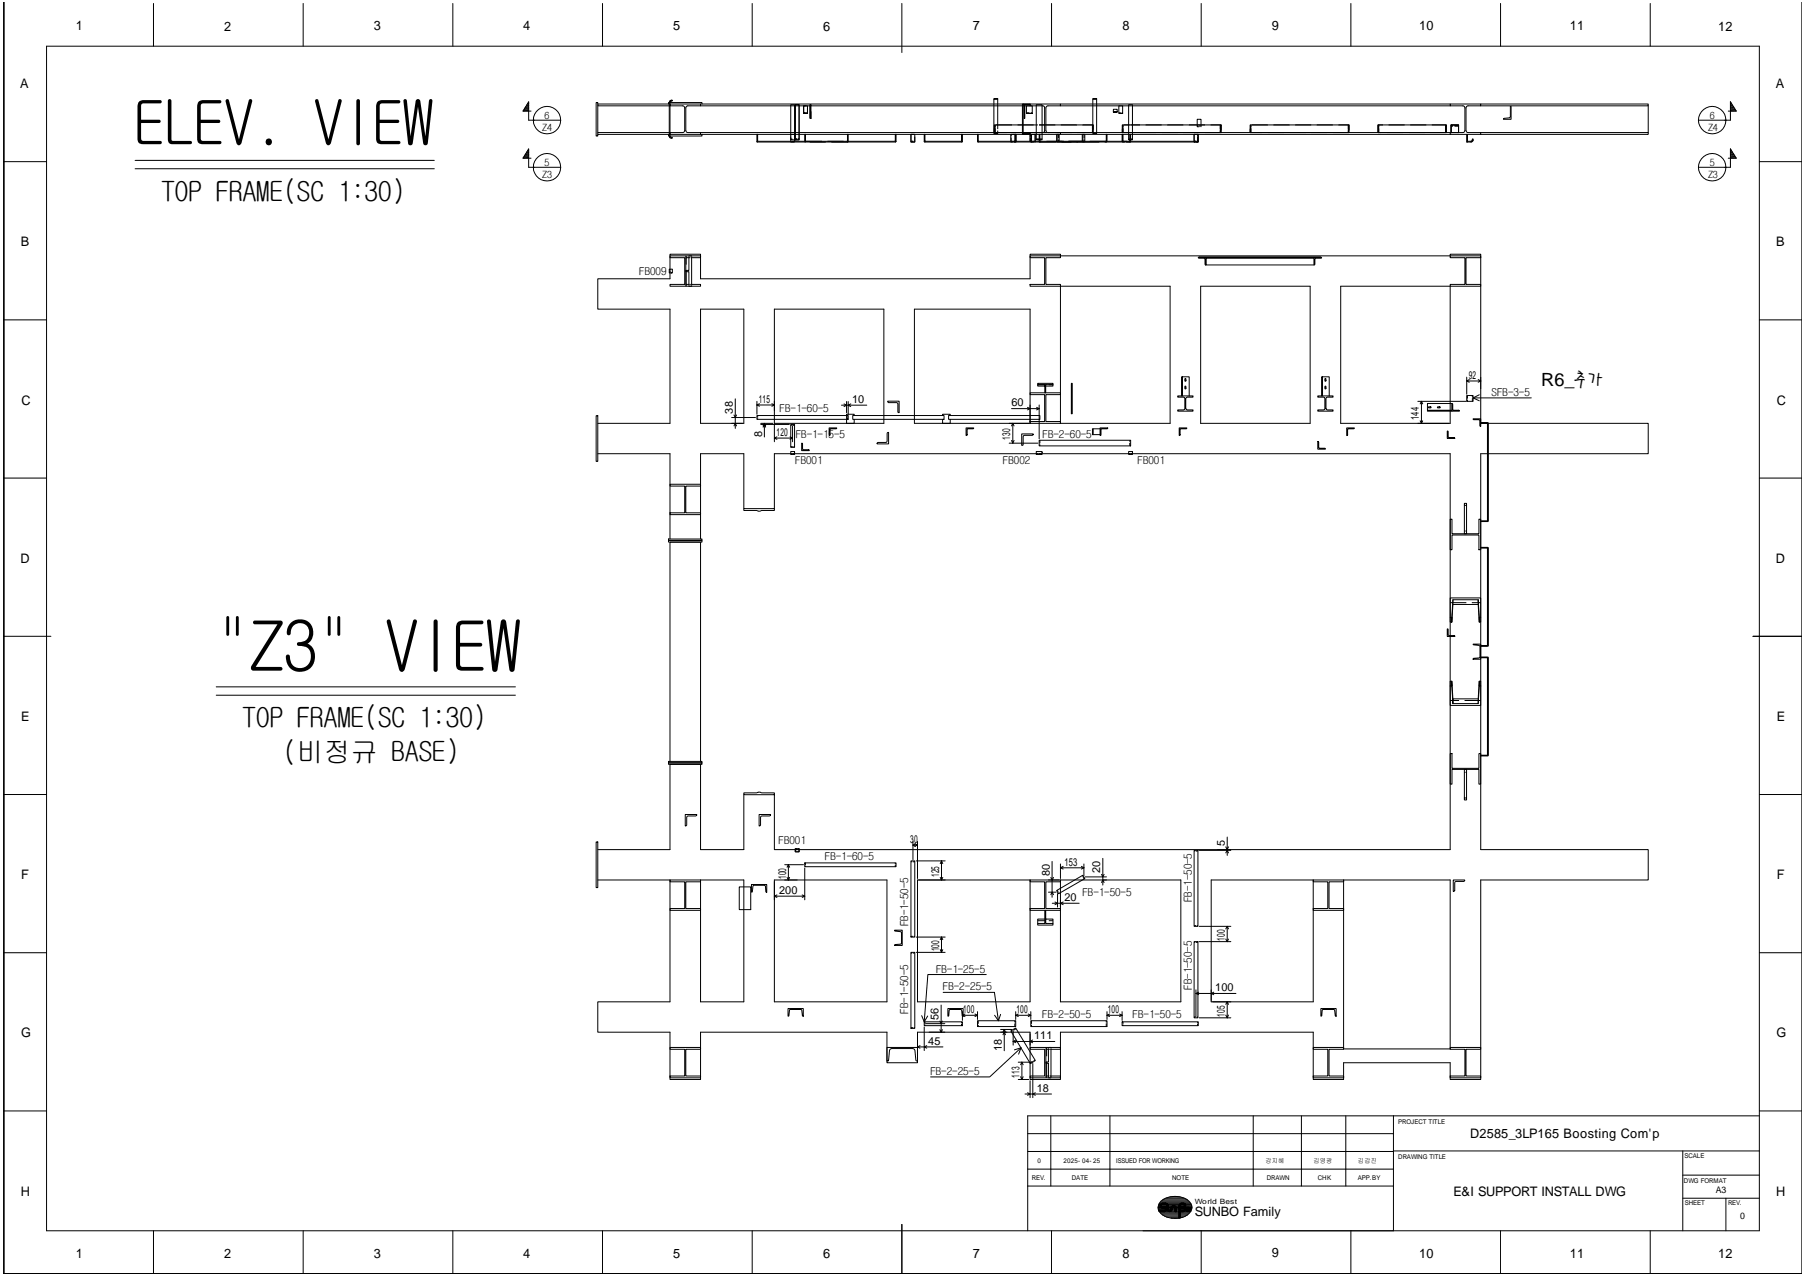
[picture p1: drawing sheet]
<svg xmlns="http://www.w3.org/2000/svg" width="420mm" height="297mm" viewBox="0 0 420 297" stroke-linecap="round" stroke-linejoin="round" font-family="sans-serif">
<g fill="none" stroke="#000" stroke-width=".23">
<path d="M.9 .5v296.1M10.8 10.8h398.7v275.7h-398.7zM35.7 .8v10M70.6 .8v10M105.4 .8v10M140.2 .8v10M175.1 .8v10M209.9 .8v11.4M244.8 .8v10M279.6 .8v10M314.5 .8v10M349.3 .8v10"/>
<path d="M384.1 .8v10M419.5 .5v296.1M.8 37.6h10M31.5 37.3h69.6M31.5 39.3h69.6M121.8 25.7l.1 .2M121.8 36.7l.1 .1M121.9 25.6l.2 .3M121.9 36.5l.2 .3M122 25.4l.4 .5M122 36.3l.4 .5M122.2 25.1l.4 .8"/>
<path d="M122.2 36.1l.4 .7M122.3 24.9l.6 1M122.3 35.9l.6 .9M122.4 24.8l.7 1M122.4 35.7l.7 1M122.6 24.6l.5 .8M122.6 35.5l.5 .8M122.7 24.3l.4 .7M122.7 35.3l.4 .6M122.8 24.1l.3 .5M122.8 35.1l.3 .4M122.9 24l.2 .2"/>
<path d="M122.9 34.9l.2 .2M123.6 25.9h-1.9l1.4-2.2v4.3h7.4M123.6 36.8h-1.9l1.4-2.1v4.2h7.4M139.1 24.6v6.3h16.9M139.1 30.9v.4h16.9M139.1 24.2v-.3h-.3v7.8h.3v-.4M155.6 24.2v-.3h7.8v.3M155.6 31.3v.4h7.8v-.4M155.9 23.6l.6-.3v.2h-.3l-.2 .4v7.8l.2 .3h.3v.2a.53 .53 0 0 1-.7-.5zM156 24.2h-16.9v.4h16.9M156 24.2h7.1v.4h-3l-.4 .2-.1 .3 .1 5.5 .4 .3h3v.4h-7.1v-.4h2.9l.4-.3 .1-.2-.1-5.6-.4-.2h-2.9zM163.1 31.3h77.8v1.6"/>
<path d="M163.1 30.9h78.1M163.1 24.2h76.7M163.1 24.6h76.7M184.1 31.3v-6.9h.9v6.9M184.1 32.9v-1.6h.9v1.8M185.1 24.4h.9v8.2h-.9zM187.1 24.6h.9v1.8h-.9zM187.1 26.4h.9M187.6 32.9l-.1-1.6h-.2v1.6l.2 .2M188.6 24.4h.2v3.2h-.2zM197.4 32.9h11v-1.6h.2v1.6l-.2 .2h-32.1l-.1-.1v-1.7h.2v1.6h20.8l.1-1.6h.1v1.6l-.1 .2M212 31.3h.9v1.8h-.9z"/>
<path d="M212 33.1h.9M215.1 31.3h.2l.1 1.6h8.4v-1.6h.2v1.6l-.1 .2h-8.6l-.2-.2zM231.4 23.1v8h.8v-.2M231.4 22.9h.8v.2h-.8zM231.4 29.1h.2v1.8h-.2zM231.6 29.1h9.6M232.2 23.1v6M236.2 31.3h-.9v1.6M236.3 33.1l.1-.2v-1.6h-.2v1.6h-8.4l-.1-1.6h-.2v1.6l.2 .2h50.3M236.4 32.9h.2M238 24.3l1.8-.1v.2l-1.6 .1v6.5l1.6 .1v.2l-1.8-.1zM238.4 24.4h.1v3.2h-.1z"/>
<path d="M238.9 24.6h1.4v1.8h-1.4zM239.7 31.3v1.6M239.8 24.2h7v.4h-2.9l-.2 .1-.2 .4v5.5l.4 .3h2.9v.4h-7v-.4h2.9l.4-.3 .1-.2-.1-5.6-.4-.2h-2.9zM239.9 32.9h-3.3l-.2-1.6 .1 1.8M240.9 31.3l.1 1.6M241.2 32.3h1.4v.3h-1.4zM241.2 32.3v-7.9h1.4v7.9M241.9 32.9h-1.7l-.1-1.6h-.2v1.6l.2 .2M242.1 33.1l-.2-.2v-1.6h.2v1.6h20.8l.1-1.6h.2v1.6l-.2 .2M242.6 29.1h11.7M246 32.9v-1.6h.5l.1 1.6M246.1 31.3l.1 1.6"/>
<path d="M246.4 32.9l.1 .2M246.8 31.3h90.8M246.8 24.2h90.8M246.8 24.6h90.8M251.8 32.9l.1-1.6h.6v1.6l-.1 .2M252.1 31.3l-.1 1.8M254.3 29.1h.2v1.8h-.2zM254.4 22.9h.9v.2h-.9zM254.4 23.1v6M255.3 23.1v8h-.9v-.2M257.4 32.9l.1-1.6h.2v1.6l-.2 .2M259.2 26v-.6h.9v.6h-.9v.2h.9v-.2"/>
<path d="M260.4 24.6h.9v1.8h-.9zM261.2 29.1h.2v1.8h-.2zM261.4 29.1h1.3M261.4 32.9v-1.6h-.2v1.6l.2 .2M262.7 32.3h.9v.3h-.9zM262.7 32.3v-7.9h.9v7.9M263.2 32.9h14.8M263.6 29.1h20.5M278 31.3h.8v1.8h-.8zM278.7 29.1v-1.3h.9v1.3M278.8 32.8l-.1 .1M278.8 31.3l.1 1.7-.1 .1"/>
<path d="M284.1 29.1h.2v1.8h-.2zM291 29.1h.2v1.8h-.2zM291.2 29.1h22.7M313.9 29.1h.1v1.8h-.1zM320.8 29.1h.1v1.8h-.1zM320.9 29.1h15.6M336.5 29.1h.2v1.8h-.2zM337.6 24.2h7.1v.4h-3l-.2 .1-.3 .4 .1 5.5 .4 .3h3v.4h-7.1v-.4h2.9l.2-.1 .3-.4-.1-5.6-.4-.2h-2.9zM337.6 30.9h-95M337.8 29.1h1.7v1.8h-1.7zM341.4 33.1h1a.53 .53 0 0 0 .5-.8h-.2l-.1 .6h-1v-1.6h-.2v1.8h.2M344.7 24.2h39v.4h-39"/>
<path d="M344.7 30.9h39v.4h-39M351.6 24.8l-.1 2.5-1.4 .3-.1 .2h1.7v-3M383.7 24.6v6.3M402.3 25.9h1.9l-1.4-2.2v4.3h-7.5M402.3 36.8h1.9l-1.4-2.1v4.2h-7.5M402.8 23.7h.1M402.8 34.7h.1M403 24l-.2 .2M403 34.9l-.2 .2M403.1 24.1l-.3 .5M403.1 35.1l-.3 .4M403.2 24.3l-.4 .7"/>
<path d="M403.2 35.3l-.4 .6M403.3 24.6l-.5 .8M403.3 35.5l-.5 .8M403.4 24.8l-.6 1M403.4 35.7l-.6 1M403.6 24.9l-.6 1M403.6 35.9l-.6 .9M403.7 25.1l-.4 .8M403.7 36.1l-.4 .7M403.8 25.4l-.3 .5M403.8 36.3l-.3 .5M403.9 25.6l-.1 .3"/>
<path d="M403.9 36.5l-.1 .3M404.1 25.7l-.1 .2M404.1 36.7l-.1 .1M409.5 37.6h10M156 59.6h7.1v.4h-2.1v6.2h2.1v.4h-7.1v-.4h3.4v-6.2h-3.4zM159.6 60h.8v2.9h-.8v.3h.8v3h-.8zM160.4 59.6h.6M239.8 59.6h7v.4h-3.3v6.2h3.3v.4h-7v-.4h3.4v-6.2h-3.4zM278.9 59.9h1.8v1.8l-.2-.2-.1-1.3-1.3-.1zM279.1 59.9h28.4zM305.9 59.9l1.7 .1-1.4 .2-.1 1.3-.2 .2zM337.6 59.6h7.1v.4h-3.5v6.2h3.5v.4h-7.1v-.4h3.4v-6.2h-3.4z"/>
<path d="M.8 74.5h10M155.8 62.7h.7v.8h-.7zM160.4 66.6h.6M163.1 72h10v26.6h-10zM180.3 72h25.4v26.6h-25.4zM212.9 72h26.9v26.6h-26.9zM246.8 66.6h25.6v32h-25.6zM279.5 66.6h25.5v32h-25.5zM280.7 60.1v-.2h25.2v.2h-25.2v1.6h25.2M312.1 66.6h25.5v32h-25.5zM409.5 74.5h10M138.8 96.8h.3v10.6h-.3z"/>
<path d="M139.1 98.6h16.9v-26.6h-16.9v-7.1h16.9v-5.7h7.1v5.7h76.7v-5.7h7v.4h90.8v-.4h7.1v39.4M170.3 97.2h5.6M170.9 99.1l.3-.5 .2 .5M170.9 96.6l.3 .6 .2-.6M171.2 92.8v6.9M176.2 96.7h21.2v.9h-21.2zM176.2 94.3l.6 .3M176.2 94.3h4.1M176.2 93.4v3M176.8 94l-.6 .3M177.1 98.8h6.6M177.1 98.6h2.8"/>
<path d="M177.6 99.4l.3-.6 .3 .6M177.9 98.6l-.3 .5M177.9 98.6l.3 .5M177.9 98.6v3.1M179.7 94l.6 .3M180.3 94.3l-.6 .3M180.3 98.8v4M184.1 98.8h.9v5.3h-.9zM184.5 99.1v3.7M193 99.6l1.8 .1-.2 .1-1.3 .1-.1 1.3-.2 .2zM195.9 94.3h5.9M196.5 94l.6 .3-.6 .4"/>
<path d="M197.1 93.5v2.6M197.4 93.5v2.9M198 94l-.6 .3 .6 .4M198.5 96.7h21.3v.9h-21.3zM198.8 96.7v-.3h-1.7v2.2h1.7v-1M206.6 93.4h2.7v2.7l-.3-.3-.1-2-2.1-.1zM219.4 97.6v1h1.8v-1M219.4 96.7v-.3h1.8v.3M220.8 96.7h21.3v.9h-21.3zM224.9 99.6h1.8l-.2 .2-1.3 .1-.1 1.3-.1 .2zM235.5 95.1h6.4M235.8 98.6l-.3 .5"/>
<path d="M235.8 98.6l.3 .5M235.8 98.6v4.6M239.2 94.8l.6 .3-.6 .3M239.8 91.4h7v.5h-3.3v6.2h3.3v.5h-7v-.5h3.4v-6.2h-3.4zM241.3 94.8l.6 .3M241.6 89.5v-.3h3.5v.7h-1.7M241.9 95.1l-.6 .3M241.9 94.3v7.9M245.1 89.5h-1.7v1.9h-.2v-1.9h-1.6v.4h1.6M249.4 89.2h.2v7.1h-.2zM254.3 99.8h.2v1.4h-.2zM254.5 99.8h1.6"/>
<path d="M256.1 99.6l1.8 .1-.2 .1-1.3 .1-.1 1.3-.2 .2zM274.1 92.2h3.6v.3h-1.3l-.4 .3 .1 2.5 1.6 .1v.3h-3.6v-.3h1.4l.2-.1 .1-.2-.1-2.6h-1.6zM274.5 99.6h1.8l-.2 .2-1.3 .1-.2 1.5zM275.3 87.7h-.3v4.5h.3v-4.5h1.5v4.5M275.8 88.1l.3 .2-.2 .5zM275.8 89.9l.3 .1-.2 .6zM306.7 92.2h3.6v.3h-1.3h-.3v.3v2.5l1.6 .1v.3h-3.6v-.3h1.4l.2-.1 .1-.2-.1-2.6h-1.6zM307.8 87.7h-.2v4.5h.2v-4.5h1.6v4.5M308.4 88.1l.3 .2-.2 .5zM308.4 89.9l.3 .1-.2 .6zM313.5 99.6l1.8 .1-.2 .1-1.3 .1-.1 1.3-.2 .2zM330 93.4h11.3"/>
<path d="M330.6 98l.3 .6M330.9 93.4l-.3 .6M330.9 93.4l.3 .6M330.9 93.4v5.2M331.2 98l-.3 .6M332.5 94.7h.5l.1 .2-.5 .1zM334.6 94.7l.7 .1-.6 .2zM337.9 93.9h-5.6v1.6h5.6v.2h-5.6v-.2M337.9 93.9l.3 .2v1.3l1.4 .1 .1 .2h-1.8zM341.4 92.1h1.5v1.3h-1.5zM341.4 88.7l.6 .3M341.4 88.7h3.3"/>
<path d="M341.4 87.8v4M342 88.3l-.6 .4M342.9 97.5h1.8v1.8l-.2-.2-.1-1.4h-1.3zM342.9 92.6h13.5M342.9 92.6l1.4 .7M344.1 88.3l.6 .4M344.3 91.9l-1.4 .7M344.7 98.6h39v7h-39v92.2h39v7.1h-39v46.4h-7.1v-3.9h-24.8v3.9h-7.1v-11h-58.9v11h-7v-11h-26.2v7.1h-7.1v-7.1h-43.4v11h-7.1v-11h-16.9v-7.1h16.9v-28.3h-16.9M344.7 98.4l1.8 .1v22.7l-.2 .2h-1.6v-.2h1.5v-22.6h-1.5M344.7 87.8v2.7M344.7 88.7l-.6 .3M.8 111.3h10"/>
<path d="M139.1 105.6h16.9v19.9M156 112.7h7.1v.5h-3.5v6.2h3.5v.4h-7.1v-.4h3.4v-6.2h-3.4zM173.1 118.4v.4h3l.3 .2 .9-.2h3v-.4M180.3 102l.5 .3M180.3 102h4.2M180.8 101.7l-.5 .3M183.9 101.7l.6 .3M184.1 105.1h.9v.7h-.9zM184.5 102l-.6 .3M186.6 103.2l.2 .1 .1 1.3 1.4 .1 .1 .2h-1.8zM204.2 103.1l2.2-.2 .1-2 .3-.2v2.6h-2.6zM234.9 103.2h6.7"/>
<path d="M235.5 102.5l.3 .7M236.1 102.5l-.3 .7M237.8 101h2.7l-.2 .3-2 .1-.1 2.1-.2 .2h-.2zM241.2 105.1h1.4v.7h-1.4zM241.9 102.5h21.3v1.3h-21.3zM254.5 101.2h1.6M262.7 105.1h.9v.7h-.9zM306.7 102.8l.3 .2v1.3l1.4 .1 .1 .2h-1.8zM336.9 100.3l.2 .2v1.3l1.4 .1 .2 .2h-1.8zM340.9 117.6h.5v-.4h-.5v7h.5v-6.6M409.5 111.3h10M155.6 125.8h7.8v.4h-7.8z"/>
<path d="M155.6 125.5h7.8v.3h-7.8zM163.1 125.5v-19.9h10v12.8h7.2v-12.8h157.3v92.2h-157.3v-13.2h-3l-.3-.2-.9 .2h-3v.4h7.2M337.6 120.9h.4v3.3h6.3v-3.3h.4v7.1h-.4v-3.5h-6.3v3.5h-.4zM338.2 139.6l-.3 4.1M344.1 139.6h-5.9l-.3 5.2v-1.1h-.3v1.1h.3M.8 148.1h11.1M50.3 159.9h69.7M336.9 146.4l.2 .2v1.3l1.4 .1 .2 .2h-1.8zM337.6 143.7v-4.5h7.1v5.6h-.4M337.6 159.7h.3v-1.1l.3 4.1M337.9 159.7l.3 4.1v-1.1h5.9M337.9 158.6h-.3v5.6h7.1v-4.5"/>
<path d="M338.2 140.7h5.9v-1.1l.2 4.1M342.9 149.9h1.8v3.6h-1.8l.1-.3h1.3l.2-.3-.1-2.6-1.4-.2zM344.1 140.7l.2 4.1v-1.1h.4M344.3 158.6h.4v1.1h-.4v-1.1l-.2 5.2h-5.9M344.3 159.7l-.2 4.1M344.7 150.3l1.5-.1v-22.6h-1.5v-.2h1.6l.2 .1v22.8l-1.8 .2M344.7 152.9l1.8 .2v22.7l-.2 .2h-1.6v-.2h1.5v-22.7h-1.5M408.1 148.1h11.4M50.3 161.8h69.7M155.6 177.6h7.8v.3h-7.8zM155.6 177.2h7.8v.4h-7.8zM156 177.2v-51h7.1v51"/>
<path d="M337.6 175.4h.4v3.5h6.3v-3.5h.4v7.1h-.4v-3.4h-6.3v3.4h-.4zM.8 185h10M138.8 196h.3v10.6h-.3zM159.5 189.6h2.7v.1l-.2 .2-2.1 .1-.1 2.1-.3 .2zM173.1 185v12.8h-10v-19.9h-7.1v19.9h-16.9M176.7 189.6h2.7v.1l-.2 .2-2.1 .1-.1 2.1-.3 .2zM185.1 197.6h.9v.7h-.9zM185.1 197.6v.7h.9v-.7M212.5 196.7l.6 .3M212.5 196.7h1.1M212.5 195.9v4.2M212.9 196.4l.7 .3"/>
<path d="M213.1 196.4l-.6 .3M213.6 195.9v8.6M213.6 196.7l-.7 .3M256.7 199.8v6.2M278 198h.8v17.6h-.8zM279.1 198h7.4M285.3 198.5l.4-.5 .3 .5M285.3 197.1l.4 .7 .3-.7M285.7 194.9v4.2M340.9 185.8v-6.7h.5v7.1h-.5v-.4h.5M409.5 185h10M156 204.9h7.1v.4h-3.5v6.2h3.5v.4h-7.1v-.4h3.4v-6.2h-3.4z"/>
<path d="M163.1 204.9h10v28.3h-10zM172.1 206.5h2.7v5.3h-2.7zM174.9 205.9h3.6v1.8l-.2-.1-.1-1.3-.3-.2-2.6 .1-.2 1.4-.2 .1zM180.3 204.9h26.2v28.3h-26.2zM180.3 208.6l.5 .3M180.3 208.6h7M180.8 208.3l-.5 .3M182.7 201.3h4.3M183.2 204.3l.3 .6M183.5 201.3l-.3 .6M183.5 201.3l.3 .6M183.5 201.3v3.6"/>
<path d="M183.8 204.3l-.3 .6M186.7 208.3l.6 .3M187.3 200.9h21.3v.9h-21.3zM187.3 202.1v7.4M187.3 208.6l-.6 .3M208.2 216.5h1.8v3.6h-1.8l.2-.2 1.2-.1 .2-.3v-2.5l-1.4-.3zM212 200.4h.9v17.7h-.9zM213.3 218.1h6.7M213.3 200.4h6.7M213.6 204.9h26.2v28.3h-26.2zM218.9 204.3l.3 .6M219.2 218.1v3.6"/>
<path d="M219.2 218.1l-.3 .6M219.2 218.1l.3 .6M219.2 200.4l-.3 .6M219.2 200.4l.3 .6M219.2 200.4v4.5M219.5 204.3l-.3 .6M239.8 204.9h7v.4h-3.3v6.2h3.3v.4h-7v-.4h3.4v-6.2h-3.4zM243.2 214h-1.6v1.3h3.5v-.3M243.4 214h1.7v1h-1.7v-3.1h-.2v3.1h-1.6M244.1 204.9h2.4M244.1 207.7h1.7M244.6 208.3l.3-.6 .3 .6"/>
<path d="M244.6 204.3l.3 .6 .3-.6M244.9 200.5v8.4M244.9 210.3h6.3M245.6 210l.6 .3-.6 .3M246 207.3l6.1-3.6 .4 .8-6.1 3.6zM246.2 208v3.2M246.8 204.9h28.1v28.3h-28.1zM246.8 202l.7 .3M246.8 202h5.5M246.8 201.1v3.4M247.5 210l-.7 .3 .7 .3M247.5 201.7l-.7 .3"/>
<path d="M251.7 201.7l.6 .3M252.3 201.1v2.7M252.3 202l-.6 .3M252.6 204.1h5M256.4 205.4l.3-.5 .3 .5M256.4 203.5l.3 .6 .3-.6M278 219.2h.8v17.7h-.8zM279.1 215.6h7.4M279.1 219.2h7.4M281.9 204.9h23.8v28.3h-23.8zM285.3 218.6l.4 .6M285.7 215.6v3.6"/>
<path d="M285.7 215.6l-.4 .6M285.7 215.6l.3 .6M286 218.6l-.3 .6M305.7 204.9h7.1v.4h-3.4v6.2h3.4v.4h-7.1v-.4h3.4v-6.2h-3.4zM312.8 204.9h24.8v39.3h-24.8zM338.3 204.9h2.7v.1l-.3 .2-2 .1-.1 2-.3 .2zM.8 221.8h10M183.4 234.8h3.6v1.8l-.2-.2-.2-1.2-.2-.2h-2.6l-.2 1.4-.2 .2zM212 221.7h.9v17.7h-.9zM213.3 221.7h6.7M214.5 236.4l.6 1.5M215.1 237.9h8.9v.9h-8.9z"/>
<path d="M215.1 239.1v5.5M215.5 238.3h4.4M215.9 236.5l-.8 1.4M218.8 239.7l.3 .6M218.8 237.7l.3 .6 .3-.6M218.9 221.1l.3 .6M219.1 234v6.3M219.4 239.7l-.3 .6M219.5 221.1l-.3 .6M219.5 231h12l.9 6.6M220.6 234.8h3.6v1.8l-.2-.2-.1-1.2-.3-.2h-2.6l-.1 1.4-.3 .2zM224 236.3l.6 .3"/>
<path d="M224 236.3h3.5M224 235.5v2M224.6 236.1l-.6 .2M226.9 236.1l.6 .2M227.5 237.6h8.9v1.4h-8.9zM227.5 235.5v1.8M227.5 236.3l-.6 .3M229.6 226.9h-13.6l-.9 11M231.5 236.3l.9 1.3M232.9 236.1l-.5 1.5M232.9 239.6h2.6M233.8 239.6l-.3 .6"/>
<path d="M233.8 239.6l.3 .6M233.8 239.6v5M235.3 240l1.1-.7 4.6 7.6-1.2 .7zM235.8 240v3.3M236.4 236.3h3.5M236.4 236.3l.6 .3M236.4 235.5v1.8M237 236.1l-.6 .2M239.4 236.1l.5 .2M239.9 237.6h17.8v1.4h-17.8zM239.9 235.5v1.8M239.9 236.3l-.5 .3"/>
<path d="M257.7 236.3h3.5M257.7 236.3l.6 .3M257.7 235.5v1.8M258.3 236.1l-.6 .2M260.6 236.1l.6 .2M261.2 237.9h17.7v.9h-17.7zM261.2 235.5v2M261.2 236.3l-.6 .3M278.4 231.3l.6 .3M278.4 231.3h9.3M278.4 230.4v6.2M279 231l-.6 .3"/>
<path d="M279.1 236.9h7.4M282.5 231l-.6 .3 .6 .3M285.3 236.3l.4 .6M285.7 233.2l-.4 .6M285.7 233.2l.3 .6M285.7 233.2v3.7M286 236.3l-.3 .6M307.5 234.8h3.5v1.8l-.2-.2-.1-1.2-.3-.2h-2.6l-.1 1.4-.2 .2zM409.5 221.8h10M.8 258.6h10M156 243.8h7.1v.5h-3.5v6.2h3.5v.4h-7.1v-.4h3.4v-6.2h-3.4zM206.5 243.8h7.1v3.2l-.4-.2-.2-2.2-.1-.3-.4-.2h-5l-.3 .2-.1 .3-.3 2.2-.3 .2z"/>
<path d="M213.6 243.7l.6 .3M213.6 243.7h5.9M213.6 240.6v4M214.2 243.4l-.6 .3M215.7 243.4l-.6 .3 .6 .3M233.5 240.9l.3-.6 .3 .6M235.8 242.4l.7 .3M235.8 242.4h9.7M236.5 242.1l-.7 .3M237 247.3h3.1M237 251.3h2.5M237.6 250.7l.3 .6"/>
<path d="M237.7 243.9l-7.3 6.8h-13.8M237.7 243.9l-1.6 .5M237.7 243.9l-.6 1.5M237.9 247.3l-.3 .6M237.9 247.3l.3 .6M237.9 247.3v4M238.2 250.7l-.3 .6M238.6 254.7h6.2M239.2 254.4l.6 .3-.6 .3M239.8 243.8h7v.5h-2.2v6.2h2.2v.4h-7v-.4h3.4v-6.2h-3.4zM239.8 240.6v2.7M239.8 251.6v3.9"/>
<path d="M240.4 242.1l-.6 .3 .6 .3M240.4 247.6v7.9M241 254.4l-.6 .3 .6 .3M243.5 244.3h.6v2.9h-.6v.3h.6v3h-.6zM244.1 250.9h.5M244.1 243.8h.5M244.6 259.8v16.3M258.4 259.8v16.3M291.7 259.8v16.3M302.9 259.8v16.3M305.7 243.8h7.1v.5h-3.4v6.2h3.4v.4h-7.1v-.4h3.4v-6.2h-3.4zM313.3 259.8v16.3"/>
<path d="M324.4 259.8v26.7M337.6 243.8h7.1v.5h-3.5v6.2h3.5v.4h-7.1v-.4h3.4v-6.2h-3.4zM409.5 258.6h10M409.5 259.8h-170.3v26.7M239.2 276.1h85.2M239.2 272.2h85.2M239.2 268.1h85.2M239.2 263.9h85.2M270 279.9h7M270.3 279.6h6.4M270.6 279.4h5.9M270.9 279.1h5.2"/>
<path d="M271.4 278.9h4.2M272.3 278.6h2.4M324.4 267.9h85.1M391.7 267.9v18.6M391.7 273.6h17.8M391.7 278.9h17.8M401.7 278.9v7.6M.8 296.5h418.7M35.7 286.5v10M70.6 286.5v10M105.4 286.5v10M140.2 286.5v10"/>
<path d="M175.1 286.5v10M209.9 285v11.5M244.8 286.5v10M269.6 281.1l.2 .9M269.6 281.1h.7l.2-.2-.2 .2M269.6 280.6h.4M269.7 281.6h1.6M269.7 280.4h.4M269.8 281.7v.2M269.8 281.9l.2-.2-.2 .3M269.9 280.1h.5M270.1 281.7l-.3 .3"/>
<path d="M270.1 280.9l.2-.2-.2 .3M270.3 281.7l-.3 .4M270.3 282.6h4.1M270.3 280.2l-.2 .2M270.4 280.5l-.3 .3h-.5M270.4 280.8l-.2 .2M270.4 281.7l-.3 .4M270.5 280.1l-.5 .4M270.5 281.7l-.3 .4 .4-.4M270.5 280.1l-.5 .5M270.6 280.9l-.3 .2M270.6 280.4l-.2 .1v.3l.7 .1"/>
<path d="M270.6 280.1a.57 .57 0 0 0-.6 .5 .57 .57 0 0 0 .6 .6h.5M270.6 280.4h.7M270.6 280.1h.7M270.6 280.1l-.6 .5M270.6 281.7l-.3 .4M270.6 282.8h3.8M270.6 280.1l-.6 .6M270.7 280.9l-.3 .3M270.7 281.7l-.4 .4M270.7 281.7l-.3 .4M270.8 280.1l-.8 .7M270.8 280.4l.3-.3-.3 .3"/>
<path d="M270.8 280.9l-.3 .3 .3-.3M270.8 281.7l-.3 .4 .3-.4M270.8 280.1l-.3 .3M270.9 280.1l-.3 .3M270.9 280.9l-.3 .3M270.9 281.7l-.3 .4M270.9 280.9l-.3 .3 .4-.3M271 280.1l-.4 .3M271 281.7l-.4 .4M271 283.1h3.4l.4-.4-.4 .4M271 280.1l-.3 .3M271 281.7l-.3 .4"/>
<path d="M271.1 280.9a.57 .57 0 0 1 .5 .6 .57 .57 0 0 1-.5 .6M271.1 281.2l.2 .3-.1 .2-1.5 .1M271.1 280.9l-.3 .3M271.1 280.9l-.3 .3 .4-.3M271.1 281.7l-.3 .4M271.2 280.1l-.3 .3M271.2 280.9l-.3 .3 .4-.2-.2 .2M271.3 280.4l.3 .3M271.3 280.1a.65 .65 0 0 1 .6 .6M271.3 280.1l-.3 .3M271.3 280.4l.3-.2-.2 .2M271.4 281l-.3 .2"/>
<path d="M271.4 280.1l-.3 .3M271.4 281l-.3 .3M271.4 281.1l-.2 .2M271.5 281.1l-.2 .2h-1.7M271.5 281.9h.3M271.5 280.5l.2-.3-.2 .3M271.5 280.1l-.2 .3M271.5 281.2l-.2 .2M271.5 281.8l-.1 .1M271.6 283.3h2.8M271.6 281.3l-.8 .8M271.6 281.7l-.4 .3"/>
<path d="M271.6 280.7v.7a.64 .64 0 0 0 .7 .6 .64 .64 0 0 0 .6-.7M271.6 281.1l-.4 .2M271.6 280.6h-1.3l-.2 .3M271.7 280.2l-.3 .3M271.8 280.3l-.2 .3M271.9 280.4l-.3 .3M271.9 280.5l-.3 .3h-1.2l-.2 .3M271.9 280.5l-.3 .3M271.9 280.7l-.3 .3M271.9 280.7l.1 .9 .3 .1 .2-.3M271.9 281.3l-.8 .7M271.9 280.7l-.3 .4"/>
<path d="M271.9 280.8l-.3 .3M271.9 281l-.3 .3M271.9 281l-1 1.1M271.9 281.1l-.9 1M271.9 281.2l-.8 .9M271.9 281.4l-.2 .2M271.9 281.5l-.2 .2M271.9 281.6l-.2 .2M271.9 282l.3-.3-.2 .3M272 281.6l-.2 .3M272.1 281.7l-.2 .2M272.2 281.7l-.3 .3"/>
<path d="M272.5 281.6h-.5l-.3 .2M272.5 281.3a.64 .64 0 0 1 .7-.6 .64 .64 0 0 1 .6 .6M272.5 281.3v.1M272.6 283.5h1.8M272.8 280.8h-.9l-.6 .8M272.8 281.8l-.2 .1M272.8 281.6l-.3 .4M272.9 281.3l.2-.3 .3 .1 .1 1M272.9 281.3l-.9 .7 .3-.3M272.9 281.3l-.8 .8M272.9 281.5l-.6 .6M272.9 281.1h.5"/>
<path d="M272.9 280.7l-.3 .3M272.9 281.2l-.4 .3M273 280.7l-.4 .4h-.7l-.9 1M273.1 280.7l-.5 .5M273.1 281l.3-.3-.2 .3M273.2 280.7l-.7 .6M273.3 280.7l-.8 .6h-.6M273.3 280.7l-.8 .7M273.3 281l.3-.2-.2 .3M273.4 280.7l-.4 .3M273.4 281.1l.3-.2-.2 .2M273.5 281.5l.3-.3-.3 .4"/>
<path d="M273.5 280.8l-.2 .2M273.6 280.8l-.3 .2M273.7 281l-.2 .2M273.8 281.1l-.3 .2h-.6l-.7 .8M273.8 281.3h.6M273.8 281.3l-.3 .3h-.7M273.8 281.5l-.3 .4h-.8M273.8 281.3v.8M273.8 281.1l-.3 .3M273.8 281.3l-.3 .3M273.8 281.5l-.3 .3M273.8 281.6l-.3 .4 .3-.3"/>
<path d="M273.8 282l-.1 .1M273.8 281.4l-.3 .3M273.8 281.8l-.2 .3M273.8 281.9l-.1 .2M274.4 280.6h-2.5l-.3 .3M274.4 281.6h-.6l-.3 .3M274.4 281.9l.4-.4-.4 .4h-.6l-.2 .2M274.4 281.9l.4-.2-.4 .4h-4.5l.3-.4-.3 .3M274.4 280.7v2.8M274.4 281.3l.4-.4-.4 .4M274.7 280.2l-.1 .2h-2.8l-.2 .2M274.8 281.2l.8 .1v.4h-.8z"/>
<path d="M274.8 280.7v.2M274.8 282.1v1.4M274.8 280.9h.7M274.8 280.8l-.4 .3h-.6M274.8 281.6h.9M274.8 282.1h2.3M274.8 282.8h1.6M274.8 282.7l-.4 .3M274.8 282.9l-.4 .4M274.8 283.2l-.4 .3M274.8 283.5h-.1M274.8 280.7l-.4 .3"/>
<path d="M274.8 280.9l-.4 .3M274.8 281.4l-.4 .4M274.8 282.1l-.4 .3M274.8 282.1l-.4 .3 .4-.2M274.8 282.2l-.4 .4M274.8 282.4l-.4 .3M274.8 282.4l-.4 .4M274.8 282.5l-.4 .4M274.8 282.9l-.4 .3M274.8 283l-.4 .3M274.8 283.3l-.3 .2M274.8 283.4l-.1 .1"/>
<path d="M274.8 281.7l-.4 .4M274.9 280.1l-.4 .4M274.9 280.1h-3.4l-.4 .3M275 280.1l-.5 .5M275 280.9l-.6 .5M275 281.7l-.6 .5M275 281.7l-.6 .6h-4.3M275 280.1l-.6 .6M275 280.9l-.6 .6 .7-.6-.2 .3M275.1 280.4l-.3 .3M275.1 280.1l-.4 .2-.3 .4M275.1 280.4h.4"/>
<path d="M275.1 280.1h.4M275.1 280.1l-.7 .6M275.1 281.7l-.3 .4M275.2 281.7l-.4 .4M275.2 280.1l-.8 .7h-.8l-.2 .3M275.2 281.7l-.3 .4M275.3 280.1l-.9 .8M275.3 280.9l-.4 .3M275.3 280.9l-.3 .3 .4-.3M275.3 281.7l-.3 .4M275.3 280.1l-.3 .3M275.4 280.1l-.3 .3"/>
<path d="M275.4 281.7l-.4 .4M275.4 283.3h-.6l-.2 .2M275.4 280.9l-.2 .3 .3-.3M275.5 280.4l.2 .3-.2 .2M275.5 280.1a.56 .56 0 0 1 .5 .3 .56 .56 0 0 1-.2 .7 .6 .6 0 0 1 .2 .6 .6 .6 0 0 1-.5 .4M275.5 280.1l-.4 .3M275.5 281.7l-.4 .4M275.5 280.1l-.3 .3M275.5 281.7l-.3 .4M275.6 282l.9-.9-1 1M275.6 280.1l-.3 .3M275.6 281.3l.3-.2h.5l-1.1 1"/>
<path d="M275.6 280.8h-.8l-.4 .3M275.6 280.1h1.6M275.7 280.1l-.4 .3M275.7 280.6h-.9l-.4 .4M275.7 280.1l-.2 .3M275.8 280.2l-.3 .2M275.9 281.1l-.2 .2h-.9l-.4 .4 .4-.4M275.9 281.9h-.1M275.9 280.3l-.2 .2M275.9 280.3l-.2 .3M275.9 281.1l-.2 .3M276 283.1h-1.2l-.4 .3 .4-.3"/>
<path d="M276 280.4l-.3 .3M276 281.2l-.3 .3M276 281.7l-.3 .3M276 281.4l-.6 .7M276 280.5l-.3 .3M276 280.5l-.7 .7M276 280.5l-.6 .7M276 280.8l-.5 .4M276 281.3l-.3 .3M276 281.3l-.7 .8M276 281.5l-.5 .6M276.1 281.8l.7-.7-.9 .8"/>
<path d="M276.2 281.9l.7-.7-.7 .7M276.4 281.1l-.3 .4M276.6 281.1l-.5 .6M276.7 282.6h-1.9l-.4 .3M276.8 281.2l-.7 .7M276.9 281.9h.4M276.9 282.3h-2.1l-.4 .3M276.9 281.3l-.6 .7M277 281.3h.5M277 281.3l-.7 .7M277 281.4l-.6 .6M277 281.8l-.3 .2"/>
<path d="M277 281.5l-.6 .6M277 281.5l-.5 .6M277 281.6l-.4 .5M277.2 280.2l.3 .9M277.2 280.2a4.9 4.9 0 0 0-7.4 0l-.2 .9M277.3 280.4h-1.3l-.3 .2M277.4 281.6h-.4l-.4 .5M277.4 280.6h-1.4l-.6 .6M277.5 281.1a3.5 3.5 0 0 1-4 2.5 4.2 4.2 0 0 1-3.7-1.6M277.5 281.1h-.8l-.6 .6M277.5 280.8h-1.5l-.4 .5 .4-.4M279.6 286.5v10"/>
<path d="M314.5 286.5v10M349.3 286.5v10M384.1 286.5v10"/>
<circle cx="127.4" cy="28" r="3.2"/>
<circle cx="127.4" cy="38.9" r="3.2"/>
<circle cx="398.6" cy="28" r="3.2"/>
<circle cx="398.6" cy="38.9" r="3.2"/>
<circle cx="276.5" cy="281.6" r=".5"/>
</g>
<path d="M156 23.9l.3-.4M156.3 32l-.3-.3M252.3 32.9h-.5M342.7 32.6l-.3 .3M160.4 60h.6M161 66.2h-.6M341.4 123.6h-.5M340.9 179.8h.5M244.1 244.3h.5M244.6 250.5h-.5" fill="none" stroke="#000" stroke-width=".23" stroke-dasharray=".3 .1" stroke-linecap="butt"/>
<g fill="none" stroke="#000" stroke-width=".23" stroke-dasharray=".5 .2" stroke-linecap="butt">
<path d="M155.8 31.7l.2 .4 .3 .1M156.3 23.3l-.4 .3-.1 .3M185.1 32.3h.9M187.1 26.2h.9M212 32.9h.9M240.9 32.9h-1M260.4 26.2h.9M263.6 29.1h-.9M263.6 30.9h-.9M278 32.9h.8M278.8 33.1h-.8M279.6 29.3h-.9"/>
<path d="M156 63.5v-.8M176.4 96.7v.9M185 99h-.9M197.3 97.6v-.9M184.1 104h.9M185 105.6h-.9M263.6 105.6h-.9M185.1 197.8h.9M185.1 197.6h.9M278.8 198.1h-.8M187.5 200.9v.9M208.4 201.8v-.9"/>
<path d="M212 218h.9M212.9 200.6h-.9M246.1 207.2l.4 .8M252.3 204.6l-.4-.8M278 215.5h.8M278.8 219.4h-.8M212 239.2h.9M212.9 221.9h-.9M215.3 237.9v.9M223.8 238.8v-.9M261.4 237.9v.9M278 236.7h.8"/>
<path d="M278.8 238.8v-.9"/>
</g>
<path d="M184.1 32.3v-1M185 31.3v1M235.3 32.9l.1 .2h.9M236.4 32.9h-1M240.1 33.1h.8l.1-.2" fill="none" stroke="#000" stroke-width=".23" stroke-dasharray=".6 .2" stroke-linecap="butt"/>
<path d="M184.1 32.6h.9v-.3h-.9v.3" fill="none" stroke="#000" stroke-width=".23" stroke-dasharray="1.2 .4" stroke-linecap="butt"/>
<path d="M231.6 30.9v-1.8M232.2 29.1v1.8M239.8 33.1l.1-1.8M254.3 29.1v1.8M254.4 29.1v1.8M261.4 30.9v-1.8M284.1 29.1v1.8M291.2 30.9v-1.8M313.9 29.1v1.8M320.9 30.9v-1.8M336.5 29.1v1.8" fill="none" stroke="#000" stroke-width=".23" stroke-dasharray="1 .3" stroke-linecap="butt"/>
<path d="M188.6 27.6v-3.2h.2v3.2h-.2" fill="none" stroke="#000" stroke-width=".23" stroke-dasharray="3.7 1.2" stroke-linecap="butt"/>
<path d="M185 33.1h-.9v-.2h.9" fill="none" stroke="#000" stroke-width=".23" stroke-dasharray="1.1 .3" stroke-linecap="butt"/>
<path d="M235.4 32.9v-1.6M246.4 31.3v1.6M252.3 31.3v1.6M261.4 32.9h1.8M263 33.1h-1.6M278.7 29.1v.4h.9v-.4M278.8 32.8v-1.5M339.5 29.3h-1.7" fill="none" stroke="#000" stroke-width=".23" stroke-dasharray=".9 .3" stroke-linecap="butt"/>
<path d="M251.8 32.9h-5.6" fill="none" stroke="#000" stroke-width=".23" stroke-dasharray="3.1 1.1" stroke-linecap="butt"/>
<path d="M246 32.9v.2h6.4" fill="none" stroke="#000" stroke-width=".23" stroke-dasharray="3.6 1.2" stroke-linecap="butt"/>
<path d="M187.1 26.4v-1.8h.9v1.8M212 33.1v-1.8h.9v1.8" fill="none" stroke="#000" stroke-width=".23" stroke-dasharray="2.4 .8" stroke-linecap="butt"/>
<path d="M278 32.9h.7M342.4 33.1l.5-.3v-.2" fill="none" stroke="#000" stroke-width=".23" stroke-dasharray=".4 .1" stroke-linecap="butt"/>
<path d="M278.8 33l-.8 .1v-1.8h.8v1.7" fill="none" stroke="#000" stroke-width=".23" stroke-dasharray="2.9 1" stroke-linecap="butt"/>
<g fill="none" stroke="#000" stroke-width=".23" stroke-dasharray="3.8 1.3" stroke-linecap="butt">
<path d="M187.6 32.9h9.8M197.3 33.1h-9.8M242.1 33.1h15.4M254.5 30.9h-23.1v-1.8h23.1v1.8M257.4 32.9h-15.5M284.3 30.9h-23.1v-1.8h23.1v1.8M314 30.9h-23v-1.8h23v1.8M336.7 30.9h-15.9v-1.8h15.9v1.8M337.8 29.1h1.7v1.8h-1.7v-1.8M159.7 66.6v-7M337.6 140.3h7.1M344.7 163.1h-7.1"/>
<path d="M243.6 250.9v-7.1"/>
</g>
<g fill="none" stroke="#000" stroke-width=".23" stroke-dasharray=".7 .3" stroke-linecap="butt">
<path d="M238.9 26.2h1.4M242.6 29.1h-1.4M242.6 30.9h-1.4M341.6 92.1v1.3M342.7 93.4v-1.3M242.1 102.5v1.3M242.6 105.6h-1.4M263 103.8v-1.3M227.7 237.6v1.4M236.2 239v-1.4M236.5 239.5l-1.1 .7M240.1 237.6v1.4"/>
<path d="M257.5 239v-1.4"/>
</g>
<path d="M241.6 89.6h3.5M241.6 214.3h3.5" fill="none" stroke="#000" stroke-width=".23" stroke-dasharray="1.9 .6" stroke-linecap="butt"/>
<path d="M159.6 59.6v.4M160.4 60v-.4M161 60v-.4M159.6 66.2v.4M160.4 66.2v.4M161 66.2v.4M243.5 250.5v.4M243.5 243.8v.5M244.1 250.5v.4M244.1 244.3v-.5M244.6 250.5v.4M244.6 244.3v-.5" fill="none" stroke="#000" stroke-width=".23" stroke-dasharray=".2 .1" stroke-linecap="butt"/>
<path d="M239.7 247.4l1.2-.6" fill="none" stroke="#000" stroke-width=".23" stroke-dasharray=".8 .3" stroke-linecap="butt"/>
<text font-size="16.3" x="50.2" y="156.1">&quot;Z3&quot; VIEW</text>
<text font-size="14.3" x="31.3" y="33.6">ELEV. VIEW</text>
<g font-size="6.5">
<text x="37.6" y="46.8">TOP FRAME(SC 1:30)</text>
<text x="56.5" y="169.3">TOP FRAME(SC 1:30)</text>
<text x="65.9" y="177.3">(비정규 BASE)</text>
</g>
<text font-size="4.2" x="358.8" y="89.8">R6_추가</text>
<g font-size="3">
<text x="17.7" y="7.1">1</text>
<text x="52.2" y="7.1">2</text>
<text x="87" y="7">3</text>
<text x="121.8" y="7.1">4</text>
<text x="156.7" y="7">5</text>
<text x="191.6" y="7.1">6</text>
<text x="226.4" y="7.1">7</text>
<text x="261.3" y="7.1">8</text>
<text x="296.1" y="7">9</text>
<text x="330.3" y="7.1">10</text>
<text x="365.4" y="7.1">11</text>
<text x="400" y="7.1">12</text>
<text x="4.7" y="20.5">A</text>
<text x="413.3" y="20.5">A</text>
<text x="4.8" y="57.4">B</text>
<text x="413.5" y="57.4">B</text>
<text x="5" y="94.2">C</text>
<text x="413.6" y="94.2">C</text>
<text x="4.7" y="131">D</text>
<text x="413.4" y="131">D</text>
<text x="5" y="167.9">E</text>
<text x="413.6" y="167.9">E</text>
<text x="5" y="204.7">F</text>
<text x="413.6" y="204.7">F</text>
<text x="4.9" y="241.5">G</text>
<text x="413.5" y="241.5">G</text>
<text x="342.2" y="264.9">D2585_3LP165 Boosting Com'p</text>
<text x="4.8" y="278.3">H</text>
<text x="338.4" y="278.5">E&amp;I SUPPORT INSTALL DWG</text>
<text x="413.5" y="278.3">H</text>
<text x="278.1" y="283.1">SUNBO Family</text>
<text x="17.7" y="292.8">1</text>
<text x="52.2" y="292.8">2</text>
<text x="87" y="292.7">3</text>
<text x="121.8" y="292.8">4</text>
<text x="156.7" y="292.7">5</text>
<text x="191.6" y="292.8">6</text>
<text x="226.4" y="292.8">7</text>
<text x="261.3" y="292.8">8</text>
<text x="296.1" y="292.7">9</text>
<text x="330.3" y="292.8">10</text>
<text x="365.4" y="292.8">11</text>
<text x="400" y="292.8">12</text>
</g>
<g font-size="2.6">
<text x="148.8" y="63.9">FB009</text>
<text x="341.9" y="88.2">92</text>
<text x="176.6" y="93.8">115</text>
<text x="181.5" y="95.9">FB-1-60-5</text>
<text x="198.3" y="93.9">10</text>
<text x="235.4" y="94.6">60</text>
<text x="347.2" y="92.1">SFB-3-5</text>
<text x="170.6" y="96.3" transform="rotate(-90 170.6 96.3)">38</text>
<text x="177.4" y="101.8" transform="rotate(-90 177.4 101.8)">8</text>
<text x="180.8" y="101.5">120</text>
<text x="185.2" y="102">FB-1-15-5</text>
<text x="242.7" y="102">FB-2-60-5</text>
<text x="330.3" y="97.8" transform="rotate(-90 330.3 97.8)">144</text>
<text x="235.2" y="102.4" transform="rotate(-90 235.2 102.4)">130</text>
<text x="185.1" y="108.1">FB001</text>
<text x="233.5" y="108.1">FB002</text>
<text x="264.8" y="108.1">FB001</text>
<text x="181.2" y="196.6">FB001</text>
<text x="211.9" y="196.2">30</text>
<text x="285.1" y="196.8" transform="rotate(-90 285.1 196.8)">5</text>
<text x="192" y="200.3">FB-1-60-5</text>
<text x="244.3" y="203.9" transform="rotate(-90 244.3 203.9)">80</text>
<text x="247.8" y="201.5">153</text>
<text x="256.1" y="203.2" transform="rotate(-90 256.1 203.2)">20</text>
<text x="181.4" y="208.1">200</text>
<text x="183" y="204.7" transform="rotate(-90 183 204.7)">100</text>
<text x="218.6" y="204.2" transform="rotate(-90 218.6 204.2)">125</text>
<text x="247.8" y="209.8">20</text>
<text x="252" y="208.6">FB-1-50-5</text>
<text x="211.4" y="215.6" transform="rotate(-90 211.4 215.6)">FB-1-50-5</text>
<text x="277.4" y="210" transform="rotate(-90 277.4 210)">FB-1-50-5</text>
<text x="218.6" y="221.5" transform="rotate(-90 218.6 221.5)">100</text>
<text x="285.1" y="219" transform="rotate(-90 285.1 219)">100</text>
<text x="217.9" y="226.4">FB-1-25-5</text>
<text x="219.5" y="230.5">FB-2-25-5</text>
<text x="277.4" y="230.4" transform="rotate(-90 277.4 230.4)">FB-1-50-5</text>
<text x="282.9" y="230.8">100</text>
<text x="211.4" y="236" transform="rotate(-90 211.4 236)">FB-1-50-5</text>
<text x="218.5" y="237.4" transform="rotate(-90 218.5 237.4)">56</text>
<text x="224.2" y="235.9">100</text>
<text x="236.6" y="235.9">100</text>
<text x="242.6" y="236.9">FB-2-50-5</text>
<text x="257.9" y="235.9">100</text>
<text x="263.7" y="236.9">FB-1-50-5</text>
<text x="285.1" y="236.6" transform="rotate(-90 285.1 236.6)">105</text>
<text x="216.1" y="243.2">45</text>
<text x="233.2" y="244.6" transform="rotate(-90 233.2 244.6)">18</text>
<text x="240.7" y="241.9">111</text>
<text x="216.6" y="250.2">FB-2-25-5</text>
<text x="237.3" y="250.9" transform="rotate(-90 237.3 250.9)">113</text>
<text x="241.3" y="254.2">18</text>
</g>
<g font-size="2.3">
<text x="126.7" y="27.6">6</text>
<text x="398" y="27.6">6</text>
<text x="126.2" y="30.6">Z4</text>
<text x="397.6" y="30.6">Z4</text>
<text x="126.2" y="41.5">Z3</text>
<text x="126.7" y="38.6">5</text>
<text x="397.6" y="41.5">Z3</text>
<text x="398" y="38.6">5</text>
</g>
<g font-size="2.1">
<text x="399.4" y="277.7">A3</text>
<text x="405.1" y="283.8">0</text>
</g>
<text font-size="1.7" x="278.1" y="280.3">World Best</text>
<g font-size="1.5">
<text x="325.5" y="261.6">PROJECT TITLE</text>
<text x="325.5" y="269.7">DRAWING TITLE</text>
<text x="392.1" y="269.7">SCALE</text>
<text x="240.2" y="274.8">REV.</text>
<text x="241.5" y="270.8">0</text>
<text x="247.6" y="270.8">2025- 04- 25</text>
<text x="249.5" y="274.8">DATE</text>
<text x="259.8" y="270.8">ISSUED FOR WORKING</text>
<text x="272.9" y="274.8">NOTE</text>
<text x="294.6" y="270.8">강지혜</text>
<text x="294.9" y="274.8">DRAWN</text>
<text x="305.7" y="270.8">김영광</text>
<text x="306.8" y="274.8">CHK</text>
<text x="316.1" y="274.8">APP.BY</text>
<text x="316.1" y="270.8">김갑진</text>
<text x="392" y="275.5">DWG FORMAT</text>
<text x="392.2" y="280.5">SHEET</text>
<text x="402.2" y="280.5">REV.</text>
</g>
</svg>
